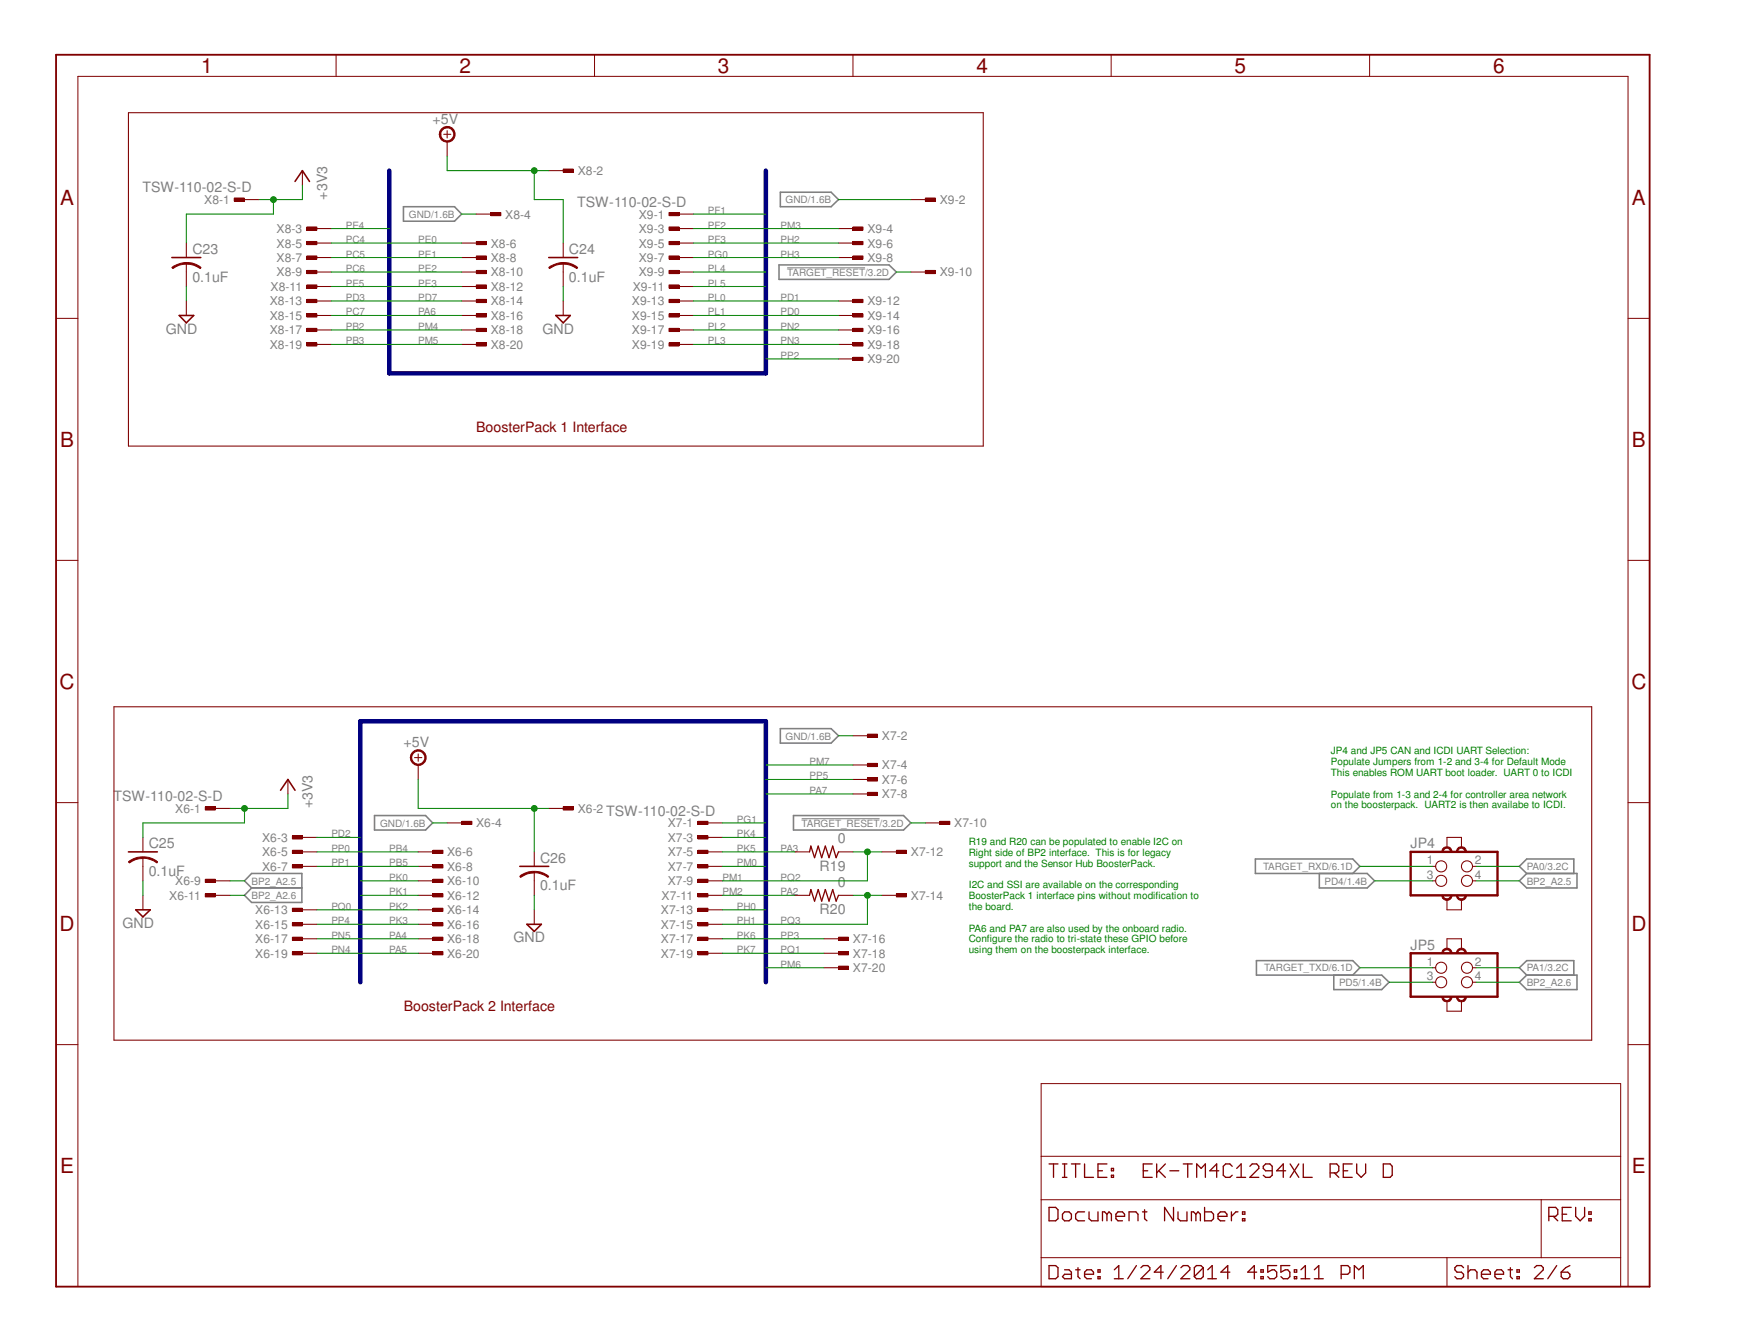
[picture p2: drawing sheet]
<svg xmlns="http://www.w3.org/2000/svg" width="279mm" height="216mm" viewBox="0 0 279 216" stroke-linecap="round" stroke-linejoin="round" font-family="sans-serif">
<g fill="none" stroke="#808080" stroke-width=".25">
<path d="M64.9 33.2h8.2l1.2 1.2-1.2 1.2h-8.2zM125.5 30.9h8.2l1.2 1.2-1.2 1.1h-8.2zM125.3 42.6h17.7l1.2 1.1-1.2 1.2h-17.7zM125.5 117.1h8.2l1.2 1.2-1.2 1.2h-8.2zM60.2 131.1h8.3l1.1 1.2-1.1 1.1h-8.3zM127.6 131.1h17.7l1.2 1.2-1.2 1.1h-17.7zM40.5 140.4h8.1v4.7h-8.1l-1.2-1.2 1.2-1.2-1.2-1.1zM40.5 142.7h8.1M212.2 140.4v2.3h7.7l1.2-1.1-1.2-1.2h-18v-2.3h15.7l1.1 1.2-1.1 1.1M214.5 156.8v2.3h7.7l1.2-1.2-1.2-1.1h-20.1v-2.4h15.5l1.1 1.2-1.1 1.2M244.4 157.9l1.2-1.1h8.1v2.3h-8.1zM245.6 140.4l-1.2-1.1 1.2-1.2h7.6v2.3"/>
<path d="M245.6 140.4h8.1v2.3h-8.1l-1.2-1.1zM245.6 156.8l-1.2-1.2 1.2-1.2h7.6v2.4"/>
</g>
<path d="M126.6 43.1h12.5M128.9 131.6h12.6" fill="none" stroke="#808080" stroke-width=".16"/>
<path d="M20.7 18.1h137.5v53.6h-137.5zM18.3 113.6h237.7v53.6h-237.7z" fill="none" stroke="#800000" stroke-width=".17"/>
<path d="M9 8.8h256.3v198h-256.3z" fill="none" stroke="#800000" stroke-width=".3"/>
<g fill="none" stroke="#800000" stroke-width=".16">
<path d="M54.1 8.8v3.5M95.6 8.8v3.5M137.2 8.8v3.5M178.7 8.8v3.5M220.3 8.8v3.5M9 51.2h3.5M261.9 51.2h3.4M9 90.1h3.5M261.9 90.1h3.4M9 129h3.5M261.9 129h3.4M9 167.9h3.5"/>
<path d="M167.5 174.2h93.2v32.6h-93.2zM261.9 167.9h3.4M167.5 192.9h93.2M167.5 185.9h93.2M247.9 192.9v9.3M12.5 206.8v-194.5h249.4v194.5M167.5 202.2h93.2M232.7 202.2v4.6"/>
</g>
<g fill="none" stroke="#800000" stroke-width=".21">
<path d="M168.7 194.1h1.1l.4 .4v1.4l-.4 .4h-1.1zM168.7 187.1h1.5M169.5 187.1v2.2M170.9 187.1h.7M170.9 189.3h.7M171.2 194.8h.8l.3 .4v.7l-.3 .4h-.8l-.3-.4v-.7zM171.2 187.1v2.2M172.3 187.1h1.4M173 187.1v2.2M174.5 187.1v2.2h1.4M174.5 194.8h-1.1l-.4 .4v.7l.4 .4h1.1M175.2 194.8v1.1l.4 .4h1v-1.5"/>
<path d="M176.6 188.2h.7M178.1 187.1h-1.5v2.2h1.5M178.1 195.2l-.4-.4h-.4v1.5M178.1 195.2l.3-.4 .4 .4v1.1M178.1 195.2v1.1M178.8 188.9h.3v.4h-.3zM178.8 187.8h.3v.4h-.3zM179.5 195.5h1.4v-.3l-.3-.4h-.8l-.3 .4v.7l.3 .4h.8M181.6 196.3v-1.5h1.1l.3 .4v1.1M183.8 194.8h.7M183.9 188.2h.7M184.1 194.5v1.4l.4 .4"/>
<path d="M185.3 187.1h-1.4v2.2h1.4M186.1 187.1v2.2M186.4 188.2l1.1 1.1M187.5 187.1l-1.4 1.5M188.2 188.2h1.4M188.8 194.1v2.2l-1.5-2.2v2.2M189.5 194.8v1.1l.4 .4h1v-1.5M190.3 187.1h1.5M191.1 187.1v2.2M192.4 195.2l-.4-.4h-.4v1.5M192.4 195.2v1.1M192.4 195.2l.3-.4 .4 .4v1.1"/>
<path d="M192.5 189.3v-2.2l.7 .7 .7-.7v2.2M193.8 194.1v2.2h1.1l.3-.4v-.7l-.3-.4h-1.1M195.9 195.5h1.5v-.3l-.4-.4h-.7l-.4 .4v.7l.4 .4h.7M196 188.2h-1.4l1.1-1.1v2.2M198.1 194.8v1.5M198.2 187.5l-.4-.4h-.7l-.3 .4v1.4l.3 .4h.7l.4-.4M198.9 189.3h1.5M198.9 187.8l.7-.7v2.2M199.1 194.8h-.3l-.7 .7M199.9 195.9h.3v.4h-.3zM199.9 194.8h.3v.4h-.3zM201 187.5l.4-.4h.7l.4 .4v.3l-1.5 1.5h1.5"/>
<path d="M204.6 188.2h-1l-.4-.4v-.3l.4-.4h.7l.3 .4v1.4l-.3 .4h-.7l-.4-.4M206.8 188.2h-1.4l1-1.1v2.2M207.5 187.1l1.4 2.2M208.9 187.1l-1.4 2.2M209.6 187.1v2.2h1.5M214 188.6h1l.3-.4v-.7l-.3-.4h-1v2.2M214.6 188.6l.7 .7M216.1 188.2h.7M217.5 187.1h-1.4v2.2h1.4M218.2 187.1v1.5l.7 .7 .8-.7v-1.5M222.5 187.1h1.1l.3 .4v1.4l-.3 .4h-1.1zM249.1 195.5h1.1l.4-.3v-.7l-.4-.4h-1.1v2.2"/>
<path d="M249.9 195.5l.7 .8M251.3 195.2h.7M252.7 194.1h-1.4v2.2h1.4M253.4 194.1v1.4l.8 .8 .7-.8v-1.4M255.6 195.9h.3v.4h-.3zM255.6 194.8h.3v.4h-.3zM168.7 203.5h1.1l.4 .3v1.4l-.4 .4h-1.1zM171.2 204.1h.8l.3 .4v1.1h-1.1l-.3-.4 .3-.3h1.1M173 204.1h.7M173.4 203.8v1.4l.3 .4M174.5 204.9h1.4v-.4l-.3-.4h-.8l-.3 .4v.7l.3 .4h.8M176.6 205.2h.4v.4h-.4z"/>
<path d="M176.6 204.1h.4v.4h-.4zM179.2 205.6h1.5M179.2 204.1l.8-.6v2.1M182.8 203.5l-1.4 2.1M183.5 203.8l.4-.3h.7l.4 .3v.3l-1.5 1.5h1.5M187.1 204.5h-1.4l1-1v2.1M189.2 203.5l-1.4 2.1M189.9 203.8l.4-.3h.8l.3 .3v.3l-1.5 1.5h1.5M193.5 203.8v1.4l-.3 .4h-.8l-.3-.4M193.5 203.8l-.3-.3h-.8l-.3 .3v1.4M193.5 203.8l-1.4 1.4M194.3 205.6h1.4"/>
<path d="M194.3 204.1l.7-.6v2.1M197.8 204.5h-1.4l1.1-1v2.1M202.1 204.5h-1.4l1.1-1v2.1M202.8 205.2h.4v.4h-.4zM202.8 204.1h.4v.4h-.4zM205.4 203.5h-1.5v1l.7-.4h.4l.4 .4v.7l-.4 .4h-.7l-.4-.4M207.5 203.5h-1.5v1l.8-.4h.3l.4 .4v.7l-.4 .4h-.7l-.4-.4M208.2 205.2h.4v.4h-.4zM208.2 204.1h.4v.4h-.4zM209.3 205.6h1.4M209.3 204.1l.7-.6v2.1M211.4 205.6h1.5"/>
<path d="M211.4 204.1l.7-.6v2.1M215.7 204.9h1.1l.3-.4v-.7l-.3-.3h-1.1v2.1M217.8 205.6v-2.1l.8 .6 .7-.6v2.1M235.4 203.8l-.3-.3h-.7l-.4 .3v.3l.4 .4h.7l.3 .4v.3l-.3 .4h-.7l-.4-.4M236.1 204.5l.4-.4h.7l.4 .4v1.1M236.1 203.5v2.1M238.3 204.9h1.4v-.4l-.3-.4h-.8l-.3 .4v.7l.3 .4h.8M240.5 204.9h1.4v-.4l-.4-.4h-.7l-.3 .4v.7l.3 .4h.7M242.6 204.1h.7M243 203.8v1.4l.3 .4M244 205.2h.4v.4h-.4zM244 204.1h.4v.4h-.4z"/>
<path d="M246.8 203.8l.4-.3h.7l.3 .3v.3l-1.4 1.5h1.4M250.4 203.5l-1.4 2.1M251.1 204.5h1.1l.3 .4v.3l-.3 .4h-.7l-.4-.4zM252.5 203.5l-.7 .3-.7 .7"/>
</g>
<path d="M33 129.7h1.6v.5h-1.6z" fill-rule="evenodd" fill="#800000"/>
<path d="M33 129.7h1.6v.5h-1.6z" fill="none" stroke="#800000" stroke-width=".16"/>
<path d="M34.7 130h2.3" fill="none" stroke="#800000" stroke-width=".17"/>
<path d="M90.6 129.7h1.6v.5h-1.6z" fill-rule="evenodd" fill="#800000"/>
<path d="M90.6 129.7h1.6v.5h-1.6z" fill="none" stroke="#800000" stroke-width=".16"/>
<path d="M88.3 130h2.3" fill="none" stroke="#800000" stroke-width=".17"/>
<path d="M47 134.4h1.6v.5h-1.6z" fill-rule="evenodd" fill="#800000"/>
<path d="M47 134.4h1.6v.5h-1.6z" fill="none" stroke="#800000" stroke-width=".16"/>
<path d="M48.6 134.6h2.4" fill="none" stroke="#800000" stroke-width=".17"/>
<path d="M74.3 132h1.6v.5h-1.6z" fill-rule="evenodd" fill="#800000"/>
<path d="M74.3 132h1.6v.5h-1.6z" fill="none" stroke="#800000" stroke-width=".16"/>
<path d="M71.9 132.3h2.4" fill="none" stroke="#800000" stroke-width=".17"/>
<path d="M47 136.7h1.6v.5h-1.6z" fill-rule="evenodd" fill="#800000"/>
<path d="M47 136.7h1.6v.5h-1.6z" fill="none" stroke="#800000" stroke-width=".16"/>
<path d="M48.6 136.9h2.4" fill="none" stroke="#800000" stroke-width=".17"/>
<path d="M69.6 136.7h1.6v.5h-1.6z" fill-rule="evenodd" fill="#800000"/>
<path d="M69.6 136.7h1.6v.5h-1.6z" fill="none" stroke="#800000" stroke-width=".16"/>
<path d="M67.3 136.9h2.3" fill="none" stroke="#800000" stroke-width=".17"/>
<path d="M47 139h1.6v.5h-1.6z" fill-rule="evenodd" fill="#800000"/>
<path d="M47 139h1.6v.5h-1.6z" fill="none" stroke="#800000" stroke-width=".16"/>
<path d="M48.6 139.3h2.4" fill="none" stroke="#800000" stroke-width=".17"/>
<path d="M69.6 139h1.6v.5h-1.6z" fill-rule="evenodd" fill="#800000"/>
<path d="M69.6 139h1.6v.5h-1.6z" fill="none" stroke="#800000" stroke-width=".16"/>
<path d="M67.3 139.3h2.3" fill="none" stroke="#800000" stroke-width=".17"/>
<path d="M33 141.4h1.6v.5h-1.6z" fill-rule="evenodd" fill="#800000"/>
<path d="M33 141.4h1.6v.5h-1.6z" fill="none" stroke="#800000" stroke-width=".16"/>
<path d="M34.7 141.6h2.3" fill="none" stroke="#800000" stroke-width=".17"/>
<path d="M69.6 141.4h1.6v.5h-1.6z" fill-rule="evenodd" fill="#800000"/>
<path d="M69.6 141.4h1.6v.5h-1.6z" fill="none" stroke="#800000" stroke-width=".16"/>
<path d="M67.3 141.6h2.3" fill="none" stroke="#800000" stroke-width=".17"/>
<path d="M33 143.7h1.6v.5h-1.6z" fill-rule="evenodd" fill="#800000"/>
<path d="M33 143.7h1.6v.5h-1.6z" fill="none" stroke="#800000" stroke-width=".16"/>
<path d="M34.7 143.9h2.3" fill="none" stroke="#800000" stroke-width=".17"/>
<path d="M69.6 143.7h1.6v.5h-1.6z" fill-rule="evenodd" fill="#800000"/>
<path d="M69.6 143.7h1.6v.5h-1.6z" fill="none" stroke="#800000" stroke-width=".16"/>
<path d="M67.3 143.9h2.3" fill="none" stroke="#800000" stroke-width=".17"/>
<path d="M47 146h1.6v.5h-1.6z" fill-rule="evenodd" fill="#800000"/>
<path d="M47 146h1.6v.5h-1.6z" fill="none" stroke="#800000" stroke-width=".16"/>
<path d="M48.6 146.3h2.4" fill="none" stroke="#800000" stroke-width=".17"/>
<path d="M69.6 146h1.6v.5h-1.6z" fill-rule="evenodd" fill="#800000"/>
<path d="M69.6 146h1.6v.5h-1.6z" fill="none" stroke="#800000" stroke-width=".16"/>
<path d="M67.3 146.3h2.3" fill="none" stroke="#800000" stroke-width=".17"/>
<path d="M47 148.3h1.6v.5h-1.6z" fill-rule="evenodd" fill="#800000"/>
<path d="M47 148.3h1.6v.5h-1.6z" fill="none" stroke="#800000" stroke-width=".16"/>
<path d="M48.6 148.6h2.4" fill="none" stroke="#800000" stroke-width=".17"/>
<path d="M69.6 148.3h1.6v.5h-1.6z" fill-rule="evenodd" fill="#800000"/>
<path d="M69.6 148.3h1.6v.5h-1.6z" fill="none" stroke="#800000" stroke-width=".16"/>
<path d="M67.3 148.6h2.3" fill="none" stroke="#800000" stroke-width=".17"/>
<path d="M47 150.7h1.6v.5h-1.6z" fill-rule="evenodd" fill="#800000"/>
<path d="M47 150.7h1.6v.5h-1.6z" fill="none" stroke="#800000" stroke-width=".16"/>
<path d="M48.6 150.9h2.4" fill="none" stroke="#800000" stroke-width=".17"/>
<path d="M69.6 150.7h1.6v.5h-1.6z" fill-rule="evenodd" fill="#800000"/>
<path d="M69.6 150.7h1.6v.5h-1.6z" fill="none" stroke="#800000" stroke-width=".16"/>
<path d="M67.3 150.9h2.3" fill="none" stroke="#800000" stroke-width=".17"/>
<path d="M47 153h1.6v.5h-1.6z" fill-rule="evenodd" fill="#800000"/>
<path d="M47 153h1.6v.5h-1.6z" fill="none" stroke="#800000" stroke-width=".16"/>
<path d="M48.6 153.2h2.4" fill="none" stroke="#800000" stroke-width=".17"/>
<path d="M69.6 153h1.6v.5h-1.6z" fill-rule="evenodd" fill="#800000"/>
<path d="M69.6 153h1.6v.5h-1.6z" fill="none" stroke="#800000" stroke-width=".16"/>
<path d="M67.3 153.2h2.3" fill="none" stroke="#800000" stroke-width=".17"/>
<path d="M112.3 132h1.6v.5h-1.6z" fill-rule="evenodd" fill="#800000"/>
<path d="M112.3 132h1.6v.5h-1.6z" fill="none" stroke="#800000" stroke-width=".16"/>
<path d="M113.9 132.3h2.3" fill="none" stroke="#800000" stroke-width=".17"/>
<path d="M139.5 118h1.6v.5h-1.6z" fill-rule="evenodd" fill="#800000"/>
<path d="M139.5 118h1.6v.5h-1.6z" fill="none" stroke="#800000" stroke-width=".16"/>
<path d="M137.2 118.3h2.3" fill="none" stroke="#800000" stroke-width=".17"/>
<path d="M112.3 134.4h1.6v.5h-1.6z" fill-rule="evenodd" fill="#800000"/>
<path d="M112.3 134.4h1.6v.5h-1.6z" fill="none" stroke="#800000" stroke-width=".16"/>
<path d="M113.9 134.6h2.3" fill="none" stroke="#800000" stroke-width=".17"/>
<path d="M139.5 122.7h1.6v.5h-1.6z" fill-rule="evenodd" fill="#800000"/>
<path d="M139.5 122.7h1.6v.5h-1.6z" fill="none" stroke="#800000" stroke-width=".16"/>
<path d="M137.2 123h2.3" fill="none" stroke="#800000" stroke-width=".17"/>
<path d="M112.3 136.7h1.6v.5h-1.6z" fill-rule="evenodd" fill="#800000"/>
<path d="M112.3 136.7h1.6v.5h-1.6z" fill="none" stroke="#800000" stroke-width=".16"/>
<path d="M113.9 136.9h2.3" fill="none" stroke="#800000" stroke-width=".17"/>
<path d="M139.5 125.1h1.6v.5h-1.6z" fill-rule="evenodd" fill="#800000"/>
<path d="M139.5 125.1h1.6v.5h-1.6z" fill="none" stroke="#800000" stroke-width=".16"/>
<path d="M137.2 125.3h2.3" fill="none" stroke="#800000" stroke-width=".17"/>
<path d="M112.3 139h1.6v.5h-1.6z" fill-rule="evenodd" fill="#800000"/>
<path d="M112.3 139h1.6v.5h-1.6z" fill="none" stroke="#800000" stroke-width=".16"/>
<path d="M113.9 139.3h2.3" fill="none" stroke="#800000" stroke-width=".17"/>
<path d="M139.5 127.4h1.6v.5h-1.6z" fill-rule="evenodd" fill="#800000"/>
<path d="M139.5 127.4h1.6v.5h-1.6z" fill="none" stroke="#800000" stroke-width=".16"/>
<path d="M137.2 127.6h2.3" fill="none" stroke="#800000" stroke-width=".17"/>
<path d="M112.3 141.4h1.6v.5h-1.6z" fill-rule="evenodd" fill="#800000"/>
<path d="M112.3 141.4h1.6v.5h-1.6z" fill="none" stroke="#800000" stroke-width=".16"/>
<path d="M113.9 141.6h2.3" fill="none" stroke="#800000" stroke-width=".17"/>
<path d="M151.2 132h1.6v.5h-1.6z" fill-rule="evenodd" fill="#800000"/>
<path d="M151.2 132h1.6v.5h-1.6z" fill="none" stroke="#800000" stroke-width=".16"/>
<path d="M148.8 132.3h2.4" fill="none" stroke="#800000" stroke-width=".17"/>
<path d="M112.3 143.7h1.6v.5h-1.6z" fill-rule="evenodd" fill="#800000"/>
<path d="M112.3 143.7h1.6v.5h-1.6z" fill="none" stroke="#800000" stroke-width=".16"/>
<path d="M113.9 143.9h2.3" fill="none" stroke="#800000" stroke-width=".17"/>
<path d="M144.2 136.7h1.6v.5h-1.6z" fill-rule="evenodd" fill="#800000"/>
<path d="M144.2 136.7h1.6v.5h-1.6z" fill="none" stroke="#800000" stroke-width=".16"/>
<path d="M141.9 136.9h2.3" fill="none" stroke="#800000" stroke-width=".17"/>
<path d="M112.3 146h1.6v.5h-1.6z" fill-rule="evenodd" fill="#800000"/>
<path d="M112.3 146h1.6v.5h-1.6z" fill="none" stroke="#800000" stroke-width=".16"/>
<path d="M113.9 146.3h2.3" fill="none" stroke="#800000" stroke-width=".17"/>
<path d="M144.2 143.7h1.6v.5h-1.6z" fill-rule="evenodd" fill="#800000"/>
<path d="M144.2 143.7h1.6v.5h-1.6z" fill="none" stroke="#800000" stroke-width=".16"/>
<path d="M141.9 143.9h2.3" fill="none" stroke="#800000" stroke-width=".17"/>
<path d="M112.3 148.3h1.6v.5h-1.6z" fill-rule="evenodd" fill="#800000"/>
<path d="M112.3 148.3h1.6v.5h-1.6z" fill="none" stroke="#800000" stroke-width=".16"/>
<path d="M113.9 148.6h2.3" fill="none" stroke="#800000" stroke-width=".17"/>
<path d="M134.9 150.7h1.6v.5h-1.6z" fill-rule="evenodd" fill="#800000"/>
<path d="M134.9 150.7h1.6v.5h-1.6z" fill="none" stroke="#800000" stroke-width=".16"/>
<path d="M132.5 150.9h2.4" fill="none" stroke="#800000" stroke-width=".17"/>
<path d="M112.3 150.7h1.6v.5h-1.6z" fill-rule="evenodd" fill="#800000"/>
<path d="M112.3 150.7h1.6v.5h-1.6z" fill="none" stroke="#800000" stroke-width=".16"/>
<path d="M113.9 150.9h2.3" fill="none" stroke="#800000" stroke-width=".17"/>
<path d="M134.9 153h1.6v.5h-1.6z" fill-rule="evenodd" fill="#800000"/>
<path d="M134.9 153h1.6v.5h-1.6z" fill="none" stroke="#800000" stroke-width=".16"/>
<path d="M132.5 153.2h2.4" fill="none" stroke="#800000" stroke-width=".17"/>
<path d="M112.3 153h1.6v.5h-1.6z" fill-rule="evenodd" fill="#800000"/>
<path d="M112.3 153h1.6v.5h-1.6z" fill="none" stroke="#800000" stroke-width=".16"/>
<path d="M113.9 153.2h2.3" fill="none" stroke="#800000" stroke-width=".17"/>
<path d="M134.9 155.3h1.6v.5h-1.6z" fill-rule="evenodd" fill="#800000"/>
<path d="M134.9 155.3h1.6v.5h-1.6z" fill="none" stroke="#800000" stroke-width=".16"/>
<path d="M132.5 155.6h2.4" fill="none" stroke="#800000" stroke-width=".17"/>
<path d="M37.7 31.8h1.6v.5h-1.6z" fill-rule="evenodd" fill="#800000"/>
<path d="M37.7 31.8h1.6v.5h-1.6z" fill="none" stroke="#800000" stroke-width=".16"/>
<path d="M39.3 32.1h2.4" fill="none" stroke="#800000" stroke-width=".17"/>
<path d="M90.6 27.2h1.6v.5h-1.6z" fill-rule="evenodd" fill="#800000"/>
<path d="M90.6 27.2h1.6v.5h-1.6z" fill="none" stroke="#800000" stroke-width=".16"/>
<path d="M88.3 27.4h2.3" fill="none" stroke="#800000" stroke-width=".17"/>
<path d="M49.4 36.5h1.6v.5h-1.6z" fill-rule="evenodd" fill="#800000"/>
<path d="M49.4 36.5h1.6v.5h-1.6z" fill="none" stroke="#800000" stroke-width=".16"/>
<path d="M51 36.7h2.3" fill="none" stroke="#800000" stroke-width=".17"/>
<path d="M79 34.2h1.6v.5h-1.6z" fill-rule="evenodd" fill="#800000"/>
<path d="M79 34.2h1.6v.5h-1.6z" fill="none" stroke="#800000" stroke-width=".16"/>
<path d="M76.6 34.4h2.3" fill="none" stroke="#800000" stroke-width=".17"/>
<path d="M49.4 38.8h1.6v.5h-1.6z" fill-rule="evenodd" fill="#800000"/>
<path d="M49.4 38.8h1.6v.5h-1.6z" fill="none" stroke="#800000" stroke-width=".16"/>
<path d="M51 39.1h2.3" fill="none" stroke="#800000" stroke-width=".17"/>
<path d="M76.6 38.8h1.6v.5h-1.6z" fill-rule="evenodd" fill="#800000"/>
<path d="M76.6 38.8h1.6v.5h-1.6z" fill="none" stroke="#800000" stroke-width=".16"/>
<path d="M74.3 39.1h2.3" fill="none" stroke="#800000" stroke-width=".17"/>
<path d="M49.4 41.1h1.6v.6h-1.6z" fill-rule="evenodd" fill="#800000"/>
<path d="M49.4 41.1h1.6v.6h-1.6z" fill="none" stroke="#800000" stroke-width=".16"/>
<path d="M51 41.4h2.3" fill="none" stroke="#800000" stroke-width=".17"/>
<path d="M76.6 41.1h1.6v.6h-1.6z" fill-rule="evenodd" fill="#800000"/>
<path d="M76.6 41.1h1.6v.6h-1.6z" fill="none" stroke="#800000" stroke-width=".16"/>
<path d="M74.3 41.4h2.3" fill="none" stroke="#800000" stroke-width=".17"/>
<path d="M49.4 43.5h1.6v.5h-1.6z" fill-rule="evenodd" fill="#800000"/>
<path d="M49.4 43.5h1.6v.5h-1.6z" fill="none" stroke="#800000" stroke-width=".16"/>
<path d="M51 43.7h2.3" fill="none" stroke="#800000" stroke-width=".17"/>
<path d="M76.6 43.5h1.6v.5h-1.6z" fill-rule="evenodd" fill="#800000"/>
<path d="M76.6 43.5h1.6v.5h-1.6z" fill="none" stroke="#800000" stroke-width=".16"/>
<path d="M74.3 43.7h2.3" fill="none" stroke="#800000" stroke-width=".17"/>
<path d="M49.4 45.8h1.6v.5h-1.6z" fill-rule="evenodd" fill="#800000"/>
<path d="M49.4 45.8h1.6v.5h-1.6z" fill="none" stroke="#800000" stroke-width=".16"/>
<path d="M51 46.1h2.3" fill="none" stroke="#800000" stroke-width=".17"/>
<path d="M76.6 45.8h1.6v.5h-1.6z" fill-rule="evenodd" fill="#800000"/>
<path d="M76.6 45.8h1.6v.5h-1.6z" fill="none" stroke="#800000" stroke-width=".16"/>
<path d="M74.3 46.1h2.3" fill="none" stroke="#800000" stroke-width=".17"/>
<path d="M49.4 48.1h1.6v.5h-1.6z" fill-rule="evenodd" fill="#800000"/>
<path d="M49.4 48.1h1.6v.5h-1.6z" fill="none" stroke="#800000" stroke-width=".16"/>
<path d="M51 48.4h2.3" fill="none" stroke="#800000" stroke-width=".17"/>
<path d="M76.6 48.1h1.6v.5h-1.6z" fill-rule="evenodd" fill="#800000"/>
<path d="M76.6 48.1h1.6v.5h-1.6z" fill="none" stroke="#800000" stroke-width=".16"/>
<path d="M74.3 48.4h2.3" fill="none" stroke="#800000" stroke-width=".17"/>
<path d="M49.4 50.5h1.6v.5h-1.6z" fill-rule="evenodd" fill="#800000"/>
<path d="M49.4 50.5h1.6v.5h-1.6z" fill="none" stroke="#800000" stroke-width=".16"/>
<path d="M51 50.7h2.3" fill="none" stroke="#800000" stroke-width=".17"/>
<path d="M76.6 50.5h1.6v.5h-1.6z" fill-rule="evenodd" fill="#800000"/>
<path d="M76.6 50.5h1.6v.5h-1.6z" fill="none" stroke="#800000" stroke-width=".16"/>
<path d="M74.3 50.7h2.3" fill="none" stroke="#800000" stroke-width=".17"/>
<path d="M49.4 52.8h1.6v.5h-1.6z" fill-rule="evenodd" fill="#800000"/>
<path d="M49.4 52.8h1.6v.5h-1.6z" fill="none" stroke="#800000" stroke-width=".16"/>
<path d="M51 53h2.3" fill="none" stroke="#800000" stroke-width=".17"/>
<path d="M76.6 52.8h1.6v.5h-1.6z" fill-rule="evenodd" fill="#800000"/>
<path d="M76.6 52.8h1.6v.5h-1.6z" fill="none" stroke="#800000" stroke-width=".16"/>
<path d="M74.3 53h2.3" fill="none" stroke="#800000" stroke-width=".17"/>
<path d="M49.4 55.1h1.6v.5h-1.6z" fill-rule="evenodd" fill="#800000"/>
<path d="M49.4 55.1h1.6v.5h-1.6z" fill="none" stroke="#800000" stroke-width=".16"/>
<path d="M51 55.4h2.3" fill="none" stroke="#800000" stroke-width=".17"/>
<path d="M76.6 55.1h1.6v.5h-1.6z" fill-rule="evenodd" fill="#800000"/>
<path d="M76.6 55.1h1.6v.5h-1.6z" fill="none" stroke="#800000" stroke-width=".16"/>
<path d="M74.3 55.4h2.3" fill="none" stroke="#800000" stroke-width=".17"/>
<path d="M107.6 34.2h1.6v.5h-1.6z" fill-rule="evenodd" fill="#800000"/>
<path d="M107.6 34.2h1.6v.5h-1.6z" fill="none" stroke="#800000" stroke-width=".16"/>
<path d="M109.2 34.4h2.3" fill="none" stroke="#800000" stroke-width=".17"/>
<path d="M148.8 31.8h1.7v.5h-1.7z" fill-rule="evenodd" fill="#800000"/>
<path d="M148.8 31.8h1.7v.5h-1.7z" fill="none" stroke="#800000" stroke-width=".16"/>
<path d="M146.5 32.1h2.3" fill="none" stroke="#800000" stroke-width=".17"/>
<path d="M107.6 36.5h1.6v.5h-1.6z" fill-rule="evenodd" fill="#800000"/>
<path d="M107.6 36.5h1.6v.5h-1.6z" fill="none" stroke="#800000" stroke-width=".16"/>
<path d="M109.2 36.7h2.3" fill="none" stroke="#800000" stroke-width=".17"/>
<path d="M137.2 36.5h1.6v.5h-1.6z" fill-rule="evenodd" fill="#800000"/>
<path d="M137.2 36.5h1.6v.5h-1.6z" fill="none" stroke="#800000" stroke-width=".16"/>
<path d="M134.9 36.7h2.3" fill="none" stroke="#800000" stroke-width=".17"/>
<path d="M107.6 38.8h1.6v.5h-1.6z" fill-rule="evenodd" fill="#800000"/>
<path d="M107.6 38.8h1.6v.5h-1.6z" fill="none" stroke="#800000" stroke-width=".16"/>
<path d="M109.2 39.1h2.3" fill="none" stroke="#800000" stroke-width=".17"/>
<path d="M137.2 38.8h1.6v.5h-1.6z" fill-rule="evenodd" fill="#800000"/>
<path d="M137.2 38.8h1.6v.5h-1.6z" fill="none" stroke="#800000" stroke-width=".16"/>
<path d="M134.9 39.1h2.3" fill="none" stroke="#800000" stroke-width=".17"/>
<path d="M107.6 41.1h1.6v.6h-1.6z" fill-rule="evenodd" fill="#800000"/>
<path d="M107.6 41.1h1.6v.6h-1.6z" fill="none" stroke="#800000" stroke-width=".16"/>
<path d="M109.2 41.4h2.3" fill="none" stroke="#800000" stroke-width=".17"/>
<path d="M137.2 41.1h1.6v.6h-1.6z" fill-rule="evenodd" fill="#800000"/>
<path d="M137.2 41.1h1.6v.6h-1.6z" fill="none" stroke="#800000" stroke-width=".16"/>
<path d="M134.9 41.4h2.3" fill="none" stroke="#800000" stroke-width=".17"/>
<path d="M107.6 43.5h1.6v.5h-1.6z" fill-rule="evenodd" fill="#800000"/>
<path d="M107.6 43.5h1.6v.5h-1.6z" fill="none" stroke="#800000" stroke-width=".16"/>
<path d="M109.2 43.7h2.3" fill="none" stroke="#800000" stroke-width=".17"/>
<path d="M148.8 43.5h1.7v.5h-1.7z" fill-rule="evenodd" fill="#800000"/>
<path d="M148.8 43.5h1.7v.5h-1.7z" fill="none" stroke="#800000" stroke-width=".16"/>
<path d="M146.5 43.7h2.3" fill="none" stroke="#800000" stroke-width=".17"/>
<path d="M107.6 45.8h1.6v.5h-1.6z" fill-rule="evenodd" fill="#800000"/>
<path d="M107.6 45.8h1.6v.5h-1.6z" fill="none" stroke="#800000" stroke-width=".16"/>
<path d="M109.2 46.1h2.3" fill="none" stroke="#800000" stroke-width=".17"/>
<path d="M137.2 48.1h1.6v.5h-1.6z" fill-rule="evenodd" fill="#800000"/>
<path d="M137.2 48.1h1.6v.5h-1.6z" fill="none" stroke="#800000" stroke-width=".16"/>
<path d="M134.9 48.4h2.3" fill="none" stroke="#800000" stroke-width=".17"/>
<path d="M107.6 48.1h1.6v.5h-1.6z" fill-rule="evenodd" fill="#800000"/>
<path d="M107.6 48.1h1.6v.5h-1.6z" fill="none" stroke="#800000" stroke-width=".16"/>
<path d="M109.2 48.4h2.3" fill="none" stroke="#800000" stroke-width=".17"/>
<path d="M137.2 50.5h1.6v.5h-1.6z" fill-rule="evenodd" fill="#800000"/>
<path d="M137.2 50.5h1.6v.5h-1.6z" fill="none" stroke="#800000" stroke-width=".16"/>
<path d="M134.9 50.7h2.3" fill="none" stroke="#800000" stroke-width=".17"/>
<path d="M107.6 50.5h1.6v.5h-1.6z" fill-rule="evenodd" fill="#800000"/>
<path d="M107.6 50.5h1.6v.5h-1.6z" fill="none" stroke="#800000" stroke-width=".16"/>
<path d="M109.2 50.7h2.3" fill="none" stroke="#800000" stroke-width=".17"/>
<path d="M137.2 52.8h1.6v.5h-1.6z" fill-rule="evenodd" fill="#800000"/>
<path d="M137.2 52.8h1.6v.5h-1.6z" fill="none" stroke="#800000" stroke-width=".16"/>
<path d="M134.9 53h2.3" fill="none" stroke="#800000" stroke-width=".17"/>
<path d="M107.6 52.8h1.6v.5h-1.6z" fill-rule="evenodd" fill="#800000"/>
<path d="M107.6 52.8h1.6v.5h-1.6z" fill="none" stroke="#800000" stroke-width=".16"/>
<path d="M109.2 53h2.3" fill="none" stroke="#800000" stroke-width=".17"/>
<path d="M137.2 55.1h1.6v.5h-1.6z" fill-rule="evenodd" fill="#800000"/>
<path d="M137.2 55.1h1.6v.5h-1.6z" fill="none" stroke="#800000" stroke-width=".16"/>
<path d="M134.9 55.4h2.3" fill="none" stroke="#800000" stroke-width=".17"/>
<path d="M107.6 55.1h1.6v.5h-1.6z" fill-rule="evenodd" fill="#800000"/>
<path d="M107.6 55.1h1.6v.5h-1.6z" fill="none" stroke="#800000" stroke-width=".16"/>
<path d="M109.2 55.4h2.3" fill="none" stroke="#800000" stroke-width=".17"/>
<path d="M137.2 57.4h1.6v.6h-1.6z" fill-rule="evenodd" fill="#800000"/>
<path d="M137.2 57.4h1.6v.6h-1.6z" fill="none" stroke="#800000" stroke-width=".16"/>
<g fill="none" stroke="#800000" stroke-width=".17">
<path d="M48.6 27.4v2.4M71.4 21.6h1.1M71.9 21v1.2M134.9 57.7h2.3M46.3 125.3v2.3M127.9 136.9h2.3M134.9 136.9h2.3M230.4 139.3h.5M236.9 139.3h.5M127.9 143.9h2.3M134.9 143.9h2.3M230.4 141.6h.5"/>
<path d="M230.4 155.6h.5M230.4 157.9h.5M236.9 141.6h.5M236.9 155.6h.5M236.9 157.9h.5"/>
<circle cx="231.8" cy="139.3" r=".89"/>
<circle cx="236" cy="139.3" r=".89"/>
<circle cx="231.8" cy="141.6" r=".89"/>
<circle cx="231.8" cy="157.9" r=".89"/>
<circle cx="231.8" cy="155.6" r=".89"/>
<circle cx="236" cy="141.6" r=".89"/>
<circle cx="236" cy="155.6" r=".89"/>
<circle cx="236" cy="157.9" r=".89"/>
</g>
<path d="M130.2 136.9l.2-.9 .6 1.9 .6-1.9 .6 1.9 .6-1.9 .5 1.9 .6-1.9 .6 1.9 .4-1M130.2 143.9l.2-.9 .6 1.9 .6-1.9 .6 1.9 .6-1.9 .5 1.9 .6-1.9 .6 1.9 .4-1" fill="none" stroke="#800000" stroke-width=".21"/>
<path d="M226.9 136.9h14v7h-14zM226.9 153.2h14v7h-14z" fill="none" stroke="#800000" stroke-width=".38"/>
<path d="M47.5 29.2l1.1-1.8 1.2 1.8M45.1 127l1.2-1.7 1.2 1.7" fill="none" stroke="#800000" stroke-width=".25"/>
<path d="M71 20.7a1.28 1.28 0 0 1 2 .2 1.28 1.28 0 0 1-.7 1.9 1.28 1.28 0 0 1-1.6-1.2h.2a1.05 1.05 0 0 1 1.5-.9 1.05 1.05 0 0 1 .2 1.8 1.05 1.05 0 0 1-1.6-.5l-.1-.4h-.2v-.5z" fill-rule="evenodd" fill="#800000"/>
<path d="M71 20.7a1.28 1.28 0 0 1 2 .2 1.28 1.28 0 0 1-.7 1.9 1.28 1.28 0 0 1-1.6-1.2h.2a1.05 1.05 0 0 1 1.5-.9 1.05 1.05 0 0 1 .2 1.8 1.05 1.05 0 0 1-1.6-.5l-.1-.4h-.2v-.5z" fill="none" stroke="#800000" stroke-width=".16"/>
<path d="M71.9 22.8v2.3M66.7 121.8h1.2M67.3 121.2v1.2" fill="none" stroke="#800000" stroke-width=".17"/>
<path d="M66.3 120.9a1.28 1.28 0 0 1 2.1 .2 1.28 1.28 0 0 1-.8 2 1.28 1.28 0 0 1-1.6-1.3h.2a1.07 1.07 0 0 1 1.5-1 1.07 1.07 0 0 1 .3 1.7 1.07 1.07 0 0 1-1.7-.3l-.1-.4h-.2l.1-.5z" fill-rule="evenodd" fill="#800000"/>
<path d="M66.3 120.9a1.28 1.28 0 0 1 2.1 .2 1.28 1.28 0 0 1-.8 2 1.28 1.28 0 0 1-1.6-1.3h.2a1.07 1.07 0 0 1 1.5-1 1.07 1.07 0 0 1 .3 1.7 1.07 1.07 0 0 1-1.7-.3l-.1-.4h-.2l.1-.5z" fill="none" stroke="#800000" stroke-width=".16"/>
<path d="M30 42.3v1.4M67.3 123v2.3" fill="none" stroke="#800000" stroke-width=".17"/>
<path d="M27.6 41.4h4.7" fill="none" stroke="#800000" stroke-width=".25"/>
<path d="M30 42.2a3.3 3.3 0 0 1 2.3 .8l-.1 .2a3.6 3.6 0 0 0-2.2-.7z" fill-rule="evenodd" fill="#800000"/>
<path d="M30 42.2a3.3 3.3 0 0 1 2.3 .8l-.1 .2a3.6 3.6 0 0 0-2.2-.7z" fill="none" stroke="#800000" stroke-width=".16"/>
<path d="M27.6 43a4.1 4.1 0 0 1 2.4-.8v.3a3.3 3.3 0 0 0-2.2 .7z" fill-rule="evenodd" fill="#800000"/>
<path d="M27.6 43a4.1 4.1 0 0 1 2.4-.8v.3a3.3 3.3 0 0 0-2.2 .7z" fill="none" stroke="#800000" stroke-width=".16"/>
<path d="M30 39.1v2.3M30 43.7v2.4M90.6 42.3v1.4" fill="none" stroke="#800000" stroke-width=".17"/>
<path d="M88.3 41.4h4.6" fill="none" stroke="#800000" stroke-width=".25"/>
<path d="M90.6 42.2a3.3 3.3 0 0 1 2.3 .8l-.1 .2a3.5 3.5 0 0 0-2.2-.7z" fill-rule="evenodd" fill="#800000"/>
<path d="M90.6 42.2a3.3 3.3 0 0 1 2.3 .8l-.1 .2a3.5 3.5 0 0 0-2.2-.7z" fill="none" stroke="#800000" stroke-width=".16"/>
<path d="M88.3 43a4.1 4.1 0 0 1 2.3-.8v.3a3.3 3.3 0 0 0-2.2 .7z" fill-rule="evenodd" fill="#800000"/>
<path d="M88.3 43a4.1 4.1 0 0 1 2.3-.8v.3a3.3 3.3 0 0 0-2.2 .7z" fill="none" stroke="#800000" stroke-width=".16"/>
<path d="M90.6 39.1v2.3M90.6 43.7v2.4M23 137.9v1.4" fill="none" stroke="#800000" stroke-width=".17"/>
<path d="M20.7 136.9h4.6" fill="none" stroke="#800000" stroke-width=".25"/>
<path d="M23 137.8a3.3 3.3 0 0 1 2.4 .8l-.2 .1a4 4 0 0 0-2.2-.7z" fill-rule="evenodd" fill="#800000"/>
<path d="M23 137.8a3.3 3.3 0 0 1 2.4 .8l-.2 .1a4 4 0 0 0-2.2-.7z" fill="none" stroke="#800000" stroke-width=".16"/>
<path d="M20.7 138.6a3.4 3.4 0 0 1 2.3-.8v.2a3.3 3.3 0 0 0-2.2 .7z" fill-rule="evenodd" fill="#800000"/>
<path d="M20.7 138.6a3.4 3.4 0 0 1 2.3-.8v.2a3.3 3.3 0 0 0-2.2 .7z" fill="none" stroke="#800000" stroke-width=".16"/>
<path d="M23 134.6v2.3M23 139.3v2.3M85.9 140.2v1.4" fill="none" stroke="#800000" stroke-width=".17"/>
<path d="M83.6 139.3h4.7" fill="none" stroke="#800000" stroke-width=".25"/>
<path d="M85.9 140.1a3.3 3.3 0 0 1 2.4 .8l-.2 .2a4 4 0 0 0-2.2-.8z" fill-rule="evenodd" fill="#800000"/>
<path d="M85.9 140.1a3.3 3.3 0 0 1 2.4 .8l-.2 .2a4 4 0 0 0-2.2-.8z" fill="none" stroke="#800000" stroke-width=".16"/>
<path d="M83.6 140.9a3.4 3.4 0 0 1 2.3-.8v.2a3.3 3.3 0 0 0-2.2 .8z" fill-rule="evenodd" fill="#800000"/>
<path d="M83.6 140.9a3.4 3.4 0 0 1 2.3-.8v.2a3.3 3.3 0 0 0-2.2 .8z" fill="none" stroke="#800000" stroke-width=".16"/>
<path d="M30 48.4v2.3M90.6 48.4v2.3M85.9 136.9v2.4M232.7 136.2v-1.6h2.4v1.6M23 143.9v2.4M85.9 141.6v2.3M85.9 146.3v2.3" fill="none" stroke="#800000" stroke-width=".17"/>
<path d="M28.8 50.7h2.4l-1.2 1.2zM89.4 50.7h2.3l-1.1 1.2zM21.8 146.3h2.4l-1.2 1.1zM84.8 148.6h2.3l-1.2 1.1z" fill="none" stroke="#800000" stroke-width=".25"/>
<path d="M232 136.5a.84 .84 0 0 1 1-.3 .84 .84 0 0 1 .6 .7h-.3a.59 .59 0 0 0-.6-.6 .59 .59 0 0 0-.5 .6h-.3z" fill-rule="evenodd" fill="#800000"/>
<path d="M232 136.5a.84 .84 0 0 1 1-.3 .84 .84 0 0 1 .6 .7h-.3a.59 .59 0 0 0-.6-.6 .59 .59 0 0 0-.5 .6h-.3z" fill="none" stroke="#800000" stroke-width=".16"/>
<path d="M234.6 136.2a.81 .81 0 0 1 .9 0 .81 .81 0 0 1 .4 .7h-.2a.59 .59 0 0 0-.6-.6 .59 .59 0 0 0-.6 .6h-.2v-.1z" fill-rule="evenodd" fill="#800000"/>
<path d="M234.6 136.2a.81 .81 0 0 1 .9 0 .81 .81 0 0 1 .4 .7h-.2a.59 .59 0 0 0-.6-.6 .59 .59 0 0 0-.6 .6h-.2v-.1z" fill="none" stroke="#800000" stroke-width=".16"/>
<path d="M232.7 152.6v-1.7h2.4v1.7" fill="none" stroke="#800000" stroke-width=".17"/>
<path d="M232 152.8a.84 .84 0 0 1 1-.3 .84 .84 0 0 1 .6 .7h-.3a.59 .59 0 0 0-.6-.5 .59 .59 0 0 0-.5 .5h-.3z" fill-rule="evenodd" fill="#800000"/>
<path d="M232 152.8a.84 .84 0 0 1 1-.3 .84 .84 0 0 1 .6 .7h-.3a.59 .59 0 0 0-.6-.5 .59 .59 0 0 0-.5 .5h-.3z" fill="none" stroke="#800000" stroke-width=".16"/>
<path d="M234.4 152.8a.81 .81 0 0 1 .9-.3 .81 .81 0 0 1 .6 .7h-.2a.59 .59 0 0 0-.6-.5 .59 .59 0 0 0-.6 .5h-.2z" fill-rule="evenodd" fill="#800000"/>
<path d="M234.4 152.8a.81 .81 0 0 1 .9-.3 .81 .81 0 0 1 .6 .7h-.2a.59 .59 0 0 0-.6-.5 .59 .59 0 0 0-.6 .5h-.2z" fill="none" stroke="#800000" stroke-width=".16"/>
<path d="M232.7 161v1.6h2.4v-1.6" fill="none" stroke="#800000" stroke-width=".17"/>
<path d="M234.3 160.2h.2a.59 .59 0 0 0 .6 .6 .59 .59 0 0 0 .6-.6h.2a.8 .8 0 0 1-.8 .9 .8 .8 0 0 1-.8-.9z" fill-rule="evenodd" fill="#800000"/>
<path d="M234.3 160.2h.2a.59 .59 0 0 0 .6 .6 .59 .59 0 0 0 .6-.6h.2a.8 .8 0 0 1-.8 .9 .8 .8 0 0 1-.8-.9z" fill="none" stroke="#800000" stroke-width=".16"/>
<path d="M231.9 160.2h.3a.59 .59 0 0 0 .5 .6 .59 .59 0 0 0 .6-.6h.3a.8 .8 0 0 1-.9 .9 .8 .8 0 0 1-.8-.9z" fill-rule="evenodd" fill="#800000"/>
<path d="M231.9 160.2h.3a.59 .59 0 0 0 .5 .6 .59 .59 0 0 0 .6-.6h.3a.8 .8 0 0 1-.9 .9 .8 .8 0 0 1-.8-.9z" fill="none" stroke="#800000" stroke-width=".16"/>
<path d="M232.7 144.6v1.7h2.4v-1.7" fill="none" stroke="#800000" stroke-width=".17"/>
<path d="M234.3 143.9h.2a.59 .59 0 0 0 .6 .6 .59 .59 0 0 0 .6-.6h.2a.8 .8 0 0 1-.8 .9 .8 .8 0 0 1-.8-.9z" fill-rule="evenodd" fill="#800000"/>
<path d="M234.3 143.9h.2a.59 .59 0 0 0 .6 .6 .59 .59 0 0 0 .6-.6h.2a.8 .8 0 0 1-.8 .9 .8 .8 0 0 1-.8-.9z" fill="none" stroke="#800000" stroke-width=".16"/>
<path d="M231.9 143.9h.3a.59 .59 0 0 0 .5 .6 .59 .59 0 0 0 .6-.6h.3a.8 .8 0 0 1-.9 .9 .8 .8 0 0 1-.8-.9z" fill-rule="evenodd" fill="#800000"/>
<path d="M231.9 143.9h.3a.59 .59 0 0 0 .5 .6 .59 .59 0 0 0 .6-.6h.3a.8 .8 0 0 1-.9 .9 .8 .8 0 0 1-.8-.9z" fill="none" stroke="#800000" stroke-width=".16"/>
<path d="M62.6 27.4v32.6h60.6v-32.6M58 157.9v-41.9h65.2v41.9" fill="none" stroke="#000080" stroke-width=".72"/>
<g fill="none" stroke="#008000" stroke-width=".17">
<path d="M53.3 39.1h9.3M53.3 36.7h9.3M74.3 34.4h2.3M123.2 39.1h11.7M123.2 36.7h11.7M134.9 32.1h11.6M30 46.1v2.3M53.3 53h21M53.3 55.4h21M53.3 46.1h9.3M53.3 41.4h9.3M90.6 46.1v2.3"/>
<path d="M111.5 48.4h11.7M111.5 43.7h11.7M123.2 57.7h11.7M144.2 43.7h2.3M134.9 118.3h2.3M39.3 130v2.3M46.3 127.6v2.4h-9.3M69.6 132.3h2.3M146.5 132.3h2.3M218.7 139.3h11.7M237.4 139.3h7M23 141.6v2.3"/>
<path d="M37 141.6h2.3M37 143.9h2.3M85.9 143.9v2.4M218.7 155.6h11.7M223.4 157.9h7M237.4 141.6h7M237.4 155.6h7M237.4 157.9h7"/>
</g>
<circle cx="39.3" cy="130" r=".46" fill="#008000"/>
<circle cx="39.3" cy="130" r=".46" fill="none" stroke="#008000" stroke-width=".16"/>
<path d="M44 32.1v2.3M48.6 29.8v2.3h-6.9M39.3 132.3h-16.3v2.3" fill="none" stroke="#008000" stroke-width=".17"/>
<circle cx="44" cy="32.1" r=".46" fill="#008000"/>
<circle cx="44" cy="32.1" r=".46" fill="none" stroke="#008000" stroke-width=".16"/>
<path d="M44 34.4h-14v4.7M67.3 125.3v4.7h21M85.9 130v6.9" fill="none" stroke="#008000" stroke-width=".17"/>
<circle cx="85.9" cy="130" r=".46" fill="#008000"/>
<circle cx="85.9" cy="130" r=".46" fill="none" stroke="#008000" stroke-width=".16"/>
<path d="M71.9 25.1v2.3h16.4M85.9 27.4v4.7h4.7v7" fill="none" stroke="#008000" stroke-width=".17"/>
<circle cx="85.9" cy="27.4" r=".46" fill="#008000"/>
<circle cx="85.9" cy="27.4" r=".46" fill="none" stroke="#008000" stroke-width=".16"/>
<g fill="none" stroke="#008000" stroke-width=".17">
<path d="M62.6 39.1h11.7M111.5 39.1h11.7M111.5 34.4h11.7M111.5 36.7h11.7M53.3 43.7h21M53.3 48.4h21M53.3 50.7h9.3M62.6 41.4h11.7M62.6 46.1h11.7M111.5 50.7h23.4M111.5 41.4h23.4M111.5 46.1h11.7"/>
<path d="M111.5 53h23.4M111.5 55.4h23.4M123.2 48.4h11.7M51 134.6h7M51 136.9h16.3M51 139.3h16.3M116.2 134.6h7M116.2 136.9h11.7M116.2 139.3h7M116.2 132.3h7M123.2 123h14M123.2 127.6h14"/>
<path d="M51 146.3h16.3M51 148.6h16.3M51 150.9h16.3M51 153.2h16.3M58 141.6h9.3M58 143.9h9.3M116.2 141.6h7M116.2 146.3h7M116.2 150.9h7M116.2 153.2h7M116.2 143.9h11.7M137.2 143.9h4.7"/>
<path d="M139.5 143.9v4.7h-23.3M221.1 141.6h9.3"/>
</g>
<circle cx="139.5" cy="143.9" r=".46" fill="#008000"/>
<circle cx="139.5" cy="143.9" r=".46" fill="none" stroke="#008000" stroke-width=".16"/>
<path d="M137.2 136.9h4.7M139.5 136.9v4.7h-16.3" fill="none" stroke="#008000" stroke-width=".17"/>
<circle cx="139.5" cy="136.9" r=".46" fill="#008000"/>
<circle cx="139.5" cy="136.9" r=".46" fill="none" stroke="#008000" stroke-width=".16"/>
<path d="M62.6 50.7h11.7M123.2 125.3h14M123.2 150.9h9.3M123.2 153.2h9.3M123.2 155.6h9.3" fill="none" stroke="#008000" stroke-width=".17"/>
<g font-size="3.3" fill="#800000">
<text x="32.3" y="11.7">1</text>
<text x="73.9" y="11.7">2</text>
<text x="115.5" y="11.7">3</text>
<text x="157.1" y="11.7">4</text>
<text x="198.6" y="11.7">5</text>
<text x="240.2" y="11.7">6</text>
<text x="9.7" y="32.9">A</text>
<text x="262.5" y="32.9">A</text>
<text x="9.7" y="71.8">B</text>
<text x="262.5" y="71.8">B</text>
<text x="9.6" y="110.7">C</text>
<text x="262.4" y="110.7">C</text>
<text x="9.6" y="149.6">D</text>
<text x="262.4" y="149.6">D</text>
<text x="9.7" y="188.6">E</text>
<text x="262.5" y="188.6">E</text>
</g>
<g font-size="2.3" fill="#808080">
<text x="69.6" y="19.9">+5V</text>
<text x="22.9" y="30.9">TSW-110-02-S-D</text>
<text x="52.6" y="32.1" transform="rotate(-90 52.6 32.1)">+3V3</text>
<text x="92.8" y="33.2">TSW-110-02-S-D</text>
<text x="30.9" y="40.8">C23</text>
<text x="91.5" y="40.8">C24</text>
<text x="30.9" y="45.3">0.1uF</text>
<text x="91.5" y="45.3">0.1uF</text>
<text x="26.7" y="53.6">GND</text>
<text x="87.2" y="53.6">GND</text>
<text x="64.9" y="120.1">+5V</text>
<text x="18.2" y="128.8">TSW-110-02-S-D</text>
<text x="50.3" y="130" transform="rotate(-90 50.3 130)">+3V3</text>
<text x="97.5" y="131.1">TSW-110-02-S-D</text>
<text x="23.9" y="136.4">C25</text>
<text x="134.7" y="135.6">0</text>
<text x="226.9" y="136.4">JP4</text>
<text x="23.9" y="140.8">0.1uF</text>
<text x="86.9" y="138.7">C26</text>
<text x="86.9" y="143.1">0.1uF</text>
<text x="131.8" y="140">R19</text>
<text x="134.7" y="142.5">0</text>
<text x="19.7" y="149.2">GND</text>
<text x="131.8" y="146.9">R20</text>
<text x="82.6" y="151.5">GND</text>
<text x="226.9" y="152.7">JP5</text>
</g>
<g font-size="2.3" fill="#800000">
<text x="76.6" y="69.4">BoosterPack 1 Interface</text>
<text x="64.9" y="162.6">BoosterPack 2 Interface</text>
</g>
<g font-size="1.9" fill="#808080">
<text x="92.9" y="28.1">X8-2</text>
<text x="32.9" y="32.8">X8-1</text>
<text x="81.3" y="35.1">X8-4</text>
<text x="102.7" y="35.1">X9-1</text>
<text x="151.2" y="32.8">X9-2</text>
<text x="44.5" y="37.5">X8-3</text>
<text x="44.5" y="39.8">X8-5</text>
<text x="79" y="39.8">X8-6</text>
<text x="102.7" y="37.5">X9-3</text>
<text x="102.7" y="39.8">X9-5</text>
<text x="139.5" y="37.5">X9-4</text>
<text x="139.5" y="39.8">X9-6</text>
<text x="43.5" y="46.8">X8-11</text>
<text x="44.5" y="42.1">X8-7</text>
<text x="44.5" y="44.4">X8-9</text>
<text x="79" y="46.8">X8-12</text>
<text x="79" y="42.1">X8-8</text>
<text x="79" y="44.4">X8-10</text>
<text x="101.8" y="46.8">X9-11</text>
<text x="102.7" y="42.1">X9-7</text>
<text x="102.7" y="44.4">X9-9</text>
<text x="139.5" y="42.1">X9-8</text>
<text x="151.2" y="44.4">X9-10</text>
<text x="43.4" y="49.1">X8-13</text>
<text x="43.4" y="51.4">X8-15</text>
<text x="43.4" y="53.8">X8-17</text>
<text x="79" y="49.1">X8-14</text>
<text x="79" y="51.4">X8-16</text>
<text x="79" y="53.8">X8-18</text>
<text x="101.6" y="49.1">X9-13</text>
<text x="101.6" y="51.4">X9-15</text>
<text x="101.6" y="53.8">X9-17</text>
<text x="139.5" y="49.1">X9-12</text>
<text x="139.5" y="51.4">X9-14</text>
<text x="139.5" y="53.8">X9-16</text>
<text x="43.4" y="56.1">X8-19</text>
<text x="79" y="56.1">X8-20</text>
<text x="101.6" y="56.1">X9-19</text>
<text x="139.5" y="56.1">X9-18</text>
<text x="139.5" y="58.4">X9-20</text>
<text x="141.9" y="119">X7-2</text>
<text x="141.9" y="123.7">X7-4</text>
<text x="141.9" y="126">X7-6</text>
<text x="28.2" y="130.6">X6-1</text>
<text x="92.9" y="130.6">X6-2</text>
<text x="141.9" y="128.3">X7-8</text>
<text x="42.2" y="135.3">X6-3</text>
<text x="42.2" y="137.6">X6-5</text>
<text x="71.9" y="137.6">X6-6</text>
<text x="76.6" y="133">X6-4</text>
<text x="107.4" y="133">X7-1</text>
<text x="107.4" y="135.3">X7-3</text>
<text x="107.4" y="137.6">X7-5</text>
<text x="146.5" y="137.6">X7-12</text>
<text x="153.5" y="133">X7-10</text>
<text x="28.2" y="142.3">X6-9</text>
<text x="42.2" y="140">X6-7</text>
<text x="71.9" y="142.3">X6-10</text>
<text x="71.9" y="140">X6-8</text>
<text x="107.4" y="140">X7-7</text>
<text x="107.4" y="142.3">X7-9</text>
<text x="229.5" y="138.9">1</text>
<text x="229.5" y="141.3">3</text>
<text x="237.2" y="138.9">2</text>
<text x="237.2" y="141.3">4</text>
<text x="27.2" y="144.6">X6-11</text>
<text x="41.1" y="146.9">X6-13</text>
<text x="41.1" y="149.3">X6-15</text>
<text x="71.9" y="144.6">X6-12</text>
<text x="71.9" y="146.9">X6-14</text>
<text x="71.9" y="149.3">X6-16</text>
<text x="106.3" y="146.9">X7-13</text>
<text x="106.3" y="149.3">X7-15</text>
<text x="106.4" y="144.6">X7-11</text>
<text x="146.5" y="144.6">X7-14</text>
<text x="41.1" y="151.6">X6-17</text>
<text x="41.1" y="154">X6-19</text>
<text x="71.9" y="151.6">X6-18</text>
<text x="71.9" y="154">X6-20</text>
<text x="106.3" y="151.6">X7-17</text>
<text x="106.3" y="154">X7-19</text>
<text x="137.2" y="151.6">X7-16</text>
<text x="137.2" y="154">X7-18</text>
<text x="229.5" y="155.2">1</text>
<text x="237.2" y="155.2">2</text>
<text x="137.2" y="156.3">X7-20</text>
<text x="229.5" y="157.6">3</text>
<text x="237.2" y="157.6">4</text>
</g>
<g font-size="1.6" fill="#808080">
<text x="65.8" y="35">GND/1.6B</text>
<text x="113.9" y="34.4">PF1</text>
<text x="126.4" y="32.7">GND/1.6B</text>
<text x="55.6" y="36.7">PE4</text>
<text x="55.6" y="41.4">PC5</text>
<text x="55.6" y="39.1">PC4</text>
<text x="67.3" y="39.1">PE0</text>
<text x="67.3" y="41.4">PE1</text>
<text x="113.9" y="36.7">PF2</text>
<text x="113.9" y="39.1">PF3</text>
<text x="113.9" y="41.4">PG0</text>
<text x="125.6" y="39.1">PH2</text>
<text x="125.6" y="36.7">PM3</text>
<text x="125.6" y="41.4">PH3</text>
<text x="55.6" y="46.1">PE5</text>
<text x="55.6" y="43.7">PC6</text>
<text x="67.3" y="43.7">PE2</text>
<text x="67.3" y="46.1">PE3</text>
<text x="113.9" y="43.7">PL4</text>
<text x="113.9" y="46.1">PL5</text>
<text x="126.6" y="44.3">TARGET_RESET/3.2D</text>
<text x="55.6" y="48.4">PD3</text>
<text x="55.6" y="50.7">PC7</text>
<text x="55.6" y="53">PB2</text>
<text x="67.3" y="50.7">PA6</text>
<text x="67.3" y="53">PM4</text>
<text x="67.3" y="48.4">PD7</text>
<text x="113.9" y="48.4">PL0</text>
<text x="113.9" y="50.7">PL1</text>
<text x="113.9" y="53">PL2</text>
<text x="125.6" y="48.4">PD1</text>
<text x="125.6" y="50.7">PD0</text>
<text x="125.6" y="53">PN2</text>
<text x="55.6" y="55.4">PB3</text>
<text x="67.3" y="55.4">PM5</text>
<text x="113.9" y="55.4">PL3</text>
<text x="125.6" y="57.7">PP2</text>
<text x="125.6" y="55.4">PN3</text>
<text x="126.4" y="118.9">GND/1.6B</text>
<text x="130.2" y="123">PM7</text>
<text x="130.2" y="125.3">PP5</text>
<text x="130.2" y="127.6">PA7</text>
<text x="53.3" y="134.6">PD2</text>
<text x="53.3" y="136.9">PP0</text>
<text x="61.1" y="132.9">GND/1.6B</text>
<text x="62.6" y="136.9">PB4</text>
<text x="118.5" y="132.3">PG1</text>
<text x="118.5" y="134.6">PK4</text>
<text x="118.5" y="136.9">PK5</text>
<text x="125.6" y="136.9">PA3</text>
<text x="128.9" y="132.9">TARGET_RESET/3.2D</text>
<text x="40.5" y="142.2">BP2_A2.5</text>
<text x="53.3" y="139.3">PP1</text>
<text x="62.6" y="139.3">PB5</text>
<text x="62.6" y="141.6">PK0</text>
<text x="62.6" y="143.9">PK1</text>
<text x="116.2" y="141.6">PM1</text>
<text x="116.2" y="143.9">PM2</text>
<text x="118.5" y="139.3">PM0</text>
<text x="125.6" y="143.9">PA2</text>
<text x="125.6" y="141.6">PQ2</text>
<text x="203.2" y="139.9">TARGET_RXD/6.1D</text>
<text x="213.1" y="142.2">PD4/1.4B</text>
<text x="245.6" y="139.9">PA0/3.2C</text>
<text x="245.6" y="142.2">BP2_A2.5</text>
<text x="40.5" y="144.5">BP2_A2.6</text>
<text x="53.3" y="146.3">PQ0</text>
<text x="53.3" y="148.6">PP4</text>
<text x="62.6" y="146.3">PK2</text>
<text x="62.6" y="148.6">PK3</text>
<text x="118.5" y="146.3">PH0</text>
<text x="118.5" y="148.6">PH1</text>
<text x="125.6" y="148.6">PQ3</text>
<text x="53.3" y="150.9">PN5</text>
<text x="53.3" y="153.2">PN4</text>
<text x="62.6" y="150.9">PA4</text>
<text x="62.6" y="153.2">PA5</text>
<text x="118.5" y="150.9">PK6</text>
<text x="118.5" y="153.2">PK7</text>
<text x="125.6" y="150.9">PP3</text>
<text x="125.6" y="153.2">PQ1</text>
<text x="125.6" y="155.6">PM6</text>
<text x="203.3" y="156.2">TARGET_TXD/6.1D</text>
<text x="215.4" y="158.5">PD5/1.4B</text>
<text x="245.6" y="156.2">PA1/3.2C</text>
<text x="245.6" y="158.5">BP2_A2.6</text>
</g>
<g font-size="1.6" fill="#008000">
<text x="214.1" y="121.3">JP4 and JP5 CAN and ICDI UART Selection:</text>
<text x="214.1" y="123">Populate Jumpers from 1-2 and 3-4 for Default Mode</text>
<text x="214.1" y="124.8">This enables ROM UART boot loader. UART 0 to ICDI</text>
<text x="214.1" y="128.2">Populate from 1-3 and 2-4 for controller area network</text>
<text x="214.1" y="130">on the boosterpack. UART2 is then availabe to ICDI.</text>
<text x="155.8" y="135.9">R19 and R20 can be populated to enable I2C on</text>
<text x="155.8" y="137.6">Right side of BP2 interface. This is for legacy</text>
<text x="155.8" y="139.4">support and the Sensor Hub BoosterPack.</text>
<text x="155.8" y="142.8">I2C and SSI are available on the corresponding</text>
<text x="155.8" y="144.6">BoosterPack 1 interface pins without modification to</text>
<text x="155.8" y="146.3">the board.</text>
<text x="155.8" y="149.8">PA6 and PA7 are also used by the onboard radio.</text>
<text x="155.8" y="151.5">Configure the radio to tri-state these GPIO before</text>
<text x="155.8" y="153.2">using them on the boosterpack interface.</text>
</g>
</svg>
